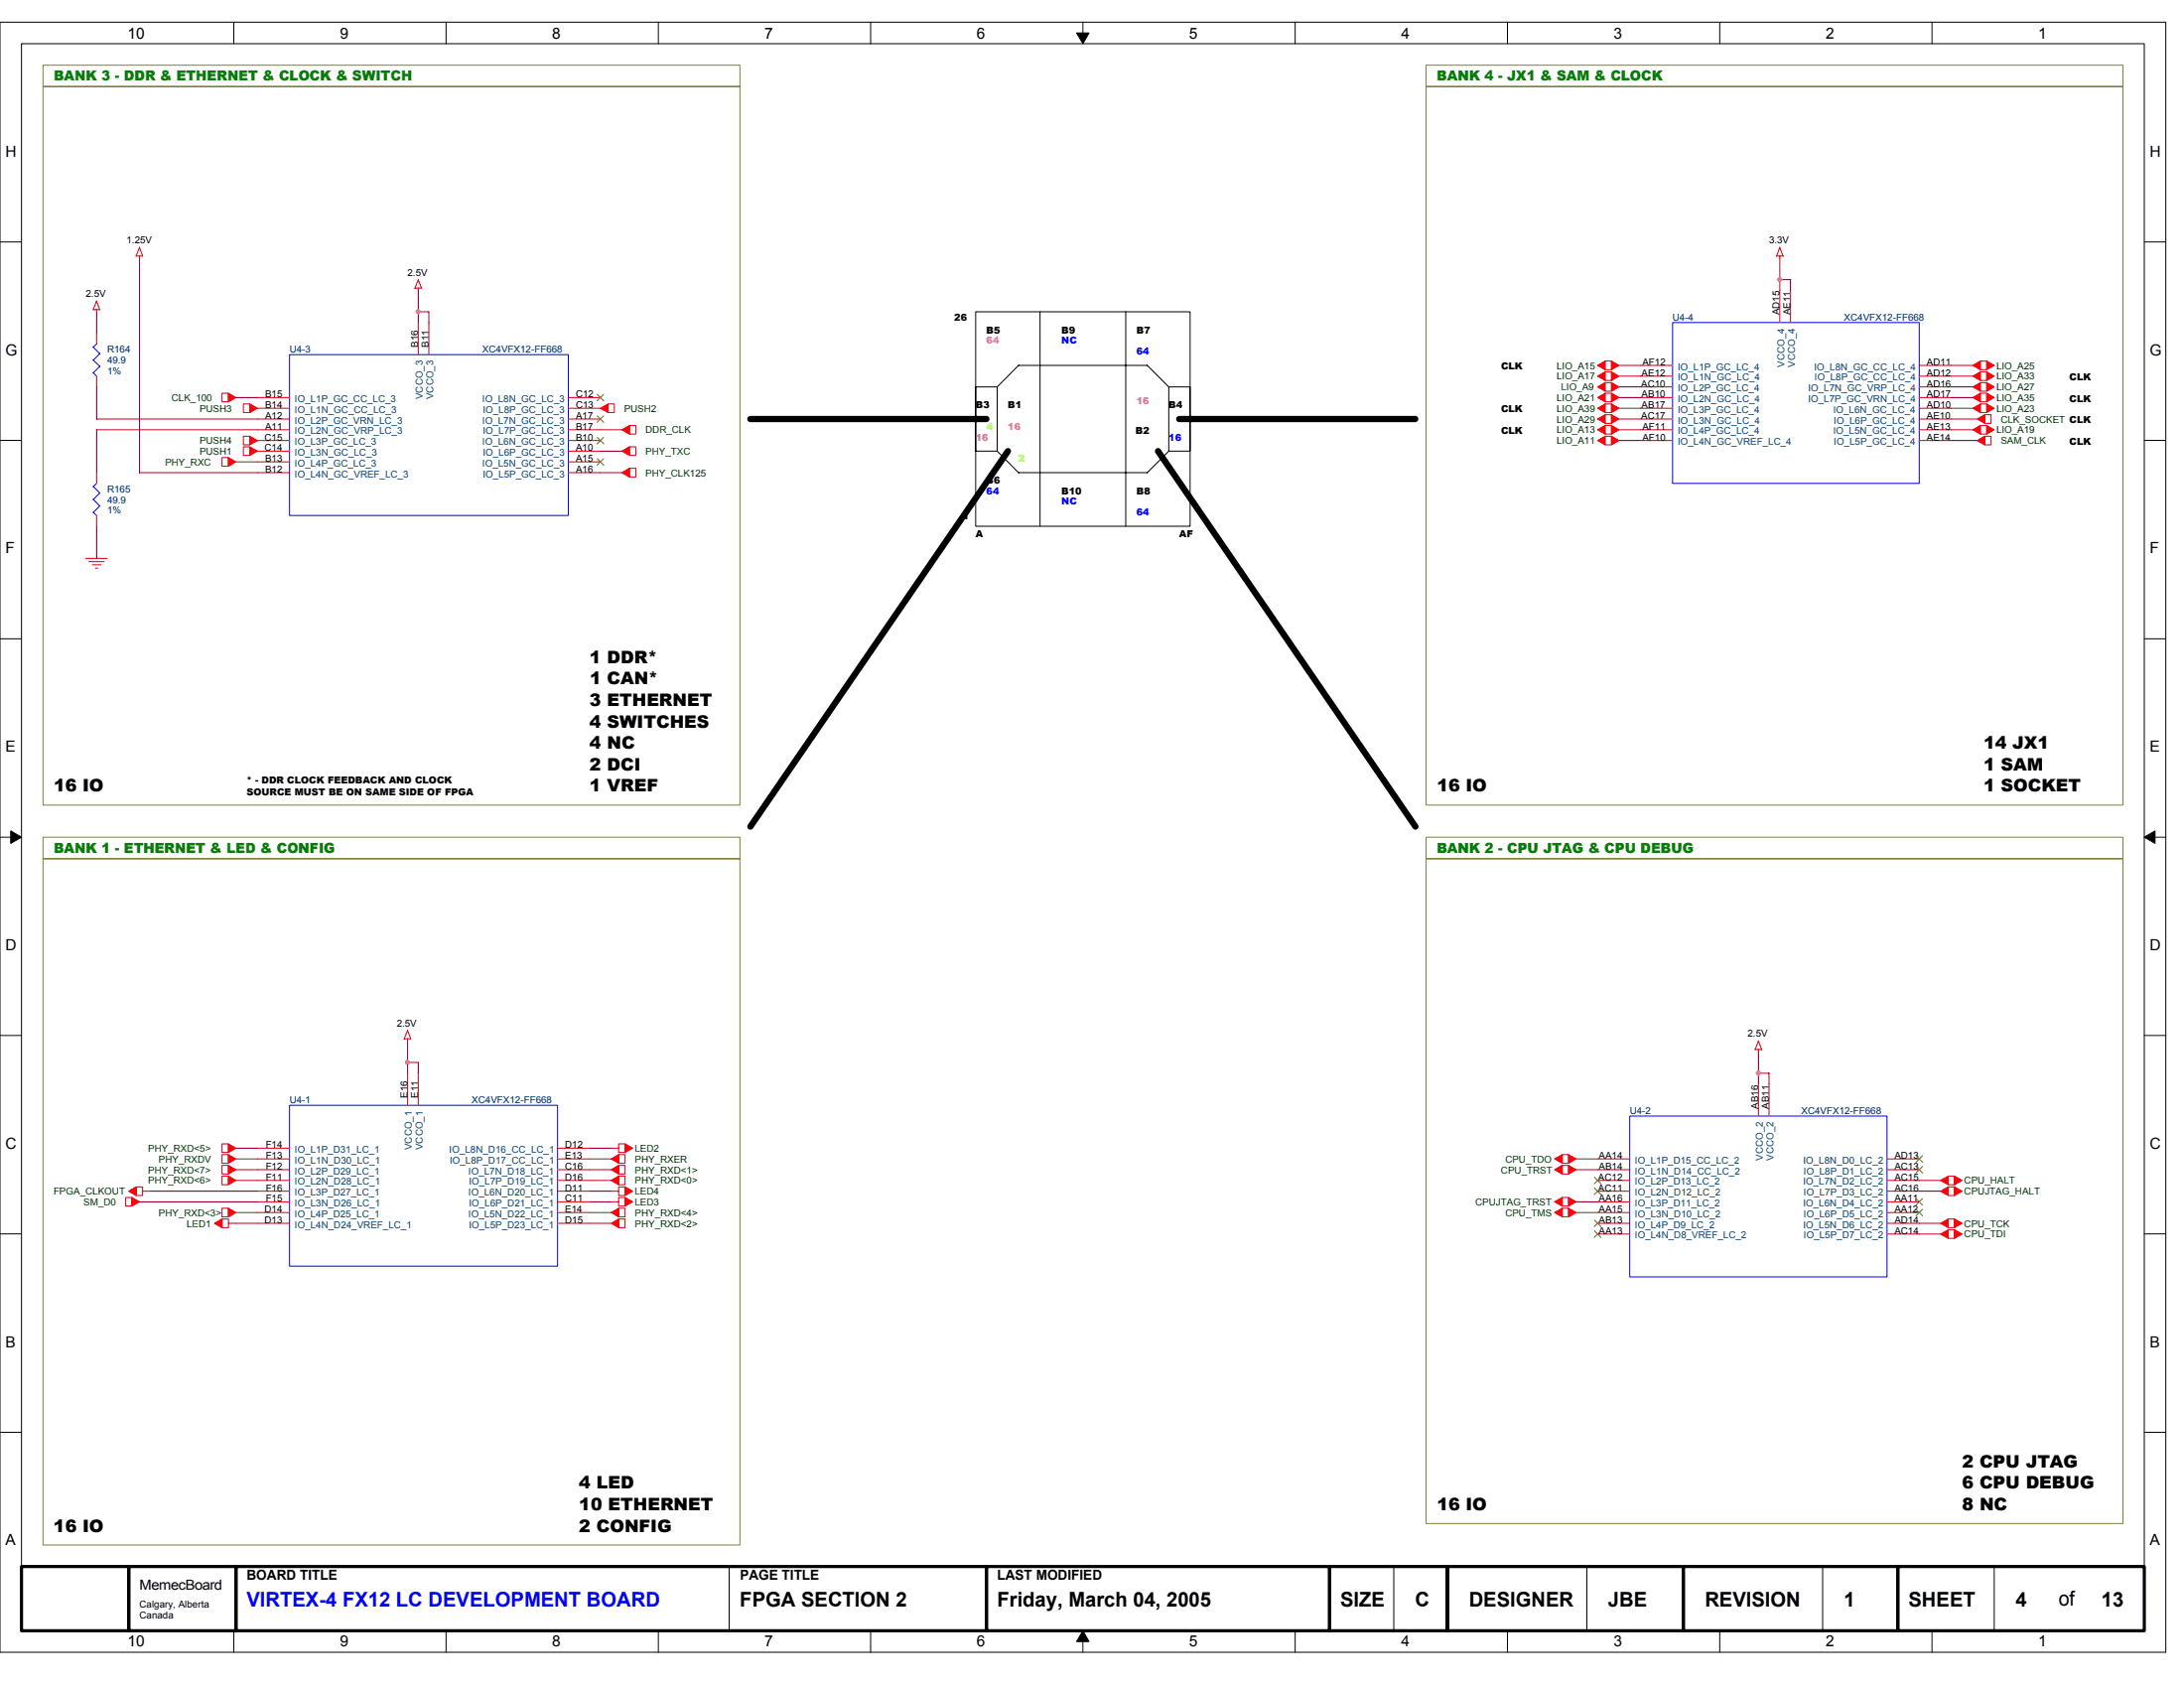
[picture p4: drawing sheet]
<svg xmlns="http://www.w3.org/2000/svg" width="279mm" height="216mm" viewBox="0 0 279 216" stroke-linecap="round" stroke-linejoin="round" font-family="sans-serif">
<path d="M0 2.8h277.1v208.5h-277.1zM2.8 5.6h271.5v203h-271.5z" fill="none" stroke="#000" stroke-width=".13"/>
<g fill="#fff">
<path d="M16.3 3.1h2.2v2.2h-2.2z"/>
<path d="M16.3 208.9h2.2v2.2h-2.2z"/>
</g>
<path d="M29.9 2.8v2.8M29.9 208.6v2.7" fill="none" stroke="#000" stroke-width=".13"/>
<g fill="#fff">
<path d="M43.5 3.1h1.1v2.2h-1.1z"/>
<path d="M43.5 208.9h1.1v2.2h-1.1z"/>
</g>
<path d="M57.1 2.8v2.8M57.1 208.6v2.7" fill="none" stroke="#000" stroke-width=".13"/>
<g fill="#fff">
<path d="M70.6 3.1h1.1v2.2h-1.1z"/>
<path d="M70.6 208.9h1.1v2.2h-1.1z"/>
</g>
<path d="M84.2 2.8v2.8M84.2 208.6v2.7" fill="none" stroke="#000" stroke-width=".13"/>
<g fill="#fff">
<path d="M97.8 3.1h1.1v2.2h-1.1z"/>
<path d="M97.8 208.9h1.1v2.2h-1.1z"/>
</g>
<path d="M111.4 2.8v2.8M111.4 208.6v2.7" fill="none" stroke="#000" stroke-width=".13"/>
<g fill="#fff">
<path d="M124.9 3.1h1.1v2.2h-1.1z"/>
<path d="M124.9 208.9h1.1v2.2h-1.1z"/>
</g>
<path d="M138.5 2.8v2.8M138.5 208.6v2.7" fill="none" stroke="#000" stroke-width=".13"/>
<path d="M137.7 4.2h1.6l-.8 1.4zM138.5 208.6l.8 1.4h-1.6z" fill="#000" stroke="#000" stroke-width=".13"/>
<g fill="#fff">
<path d="M152.1 3.1h1.1v2.2h-1.1z"/>
<path d="M152.1 208.9h1.1v2.2h-1.1z"/>
</g>
<path d="M165.7 2.8v2.8M165.7 208.6v2.7" fill="none" stroke="#000" stroke-width=".13"/>
<g fill="#fff">
<path d="M179.3 3.1h1.1v2.2h-1.1z"/>
<path d="M179.3 208.9h1.1v2.2h-1.1z"/>
</g>
<path d="M192.8 2.8v2.8M192.8 208.6v2.7" fill="none" stroke="#000" stroke-width=".13"/>
<g fill="#fff">
<path d="M206.4 3.1h1.1v2.2h-1.1z"/>
<path d="M206.4 208.9h1.1v2.2h-1.1z"/>
</g>
<path d="M220 2.8v2.8M220 208.6v2.7" fill="none" stroke="#000" stroke-width=".13"/>
<g fill="#fff">
<path d="M233.6 3.1h1.1v2.2h-1.1z"/>
<path d="M233.6 208.9h1.1v2.2h-1.1z"/>
</g>
<path d="M247.2 2.8v2.8M247.2 208.6v2.7" fill="none" stroke="#000" stroke-width=".13"/>
<g fill="#fff">
<path d="M260.7 3.1h1.1v2.2h-1.1z"/>
<path d="M260.7 208.9h1.1v2.2h-1.1z"/>
<path d="M.7 18.3h1.4v2.2h-1.4z"/>
<path d="M275 18.3h1.4v2.2h-1.4z"/>
<path d="M.7 43.6h1.5v2.2h-1.5z"/>
<path d="M275 43.6h1.5v2.2h-1.5z"/>
</g>
<path d="M0 30.9h2.8M274.3 30.9h2.8" fill="none" stroke="#000" stroke-width=".13"/>
<g fill="#fff">
<path d="M.7 69h1.2v2.2h-1.2z"/>
<path d="M275 69h1.2v2.2h-1.2z"/>
</g>
<path d="M0 56.3h2.8M274.3 56.3h2.8" fill="none" stroke="#000" stroke-width=".13"/>
<g fill="#fff">
<path d="M.7 94.4h1.3v2.2h-1.3z"/>
<path d="M275 94.4h1.3v2.2h-1.3z"/>
</g>
<path d="M0 81.7h2.8M274.3 81.7h2.8" fill="none" stroke="#000" stroke-width=".13"/>
<g fill="#fff">
<path d="M.7 119.8h1.4v2.2h-1.4z"/>
<path d="M275 119.8h1.4v2.2h-1.4z"/>
</g>
<path d="M0 107.1h2.8M274.3 107.1h2.8" fill="none" stroke="#000" stroke-width=".13"/>
<path d="M1.4 106.3l1.4 .8-1.4 .8zM274.3 107.1l1.4-.8v1.6z" fill="#000" stroke="#000" stroke-width=".13"/>
<g fill="#fff">
<path d="M.7 145.1h1.4v2.2h-1.4z"/>
<path d="M275 145.1h1.4v2.2h-1.4z"/>
</g>
<path d="M0 132.4h2.8M274.3 132.4h2.8" fill="none" stroke="#000" stroke-width=".13"/>
<g fill="#fff">
<path d="M.7 170.5h1.3v2.2h-1.3z"/>
<path d="M275 170.5h1.3v2.2h-1.3z"/>
</g>
<path d="M0 157.8h2.8M274.3 157.8h2.8" fill="none" stroke="#000" stroke-width=".13"/>
<g fill="#fff">
<path d="M.7 195.9h1.3v2.2h-1.3z"/>
<path d="M275 195.9h1.3v2.2h-1.3z"/>
</g>
<g fill="none" stroke="#000" stroke-width=".13">
<path d="M124.8 39.9h27.5v27.4h-27.5zM133.1 39.9v27.4M144 39.9v27.4M124.8 49.5h2.8v8.2h-2.8zM127.6 57.7l2.7 2.8M130.3 46.7h16.5M130.3 46.7l-2.7 2.8M146.7 46.7l2.8 2.8M149.5 49.5h2.8v8.2h-2.8zM149.5 57.7l-2.8 2.8M130.3 60.5h16.5M0 183.2h2.8"/>
<path d="M274.3 183.2h2.8M93.3 200.4v8.2M178.3 200.4v8.2M203 200.4v8.2M233.2 200.4v8.2M255.1 200.4v8.2"/>
</g>
<path d="M96 53.6h30.2M128.9 57.7l-32.9 48M148.1 57.7l33 48M150.9 53.6h30.2" fill="none" stroke="#000" stroke-width=".8"/>
<path d="M5.5 11.1h89.2v91.9h-89.2zM5.5 8.3h89.2v2.8h-89.2zM182.4 8.3h89.2v2.8h-89.2zM182.4 11.1h89.2v91.9h-89.2zM5.5 109.8h89.2v87.8h-89.2zM5.5 107.1h89.2v2.7h-89.2zM182.4 107.1h89.2v2.7h-89.2zM182.4 109.8h89.2v85.1h-89.2z" fill="none" stroke="#808040" stroke-width=".13"/>
<path d="M2.8 200.4h13.7v8.2h-13.7zM16.5 200.4h13.7v8.2h-13.7zM30.2 200.4h96v8.2h-96zM126.2 200.4h43.9v8.2h-43.9zM170.1 200.4h15.1v8.2h-15.1zM185.2 200.4h30.1v8.2h-30.1zM215.3 200.4h27.5v8.2h-27.5zM242.8 200.4h31.5v8.2h-31.5z" fill="none" stroke="#000" stroke-width=".4"/>
<g fill="none" stroke="#f00" stroke-width=".13">
<path d="M11.9 39.6h.9M12.3 38.5l.5 1.1M12.4 39.6v.3M12.4 38.5l-.5 1.1M17.4 32.7h.8M17.8 32.7v.3M17.8 31.6l.5 1.2M17.9 31.6l-.5 1.1M53.1 36.9h.8M53.5 36.9v.2M53.5 35.8l.4 1.1M53.5 35.8l-.4 1.1"/>
<path d="M227.7 31.6l.4 1.1h-.8M227.7 32.7v.3M227.7 37.1v4.2M227.7 31.6l-.4 1.2M229.1 37.1v4.2M12.4 42.6v1.4M12.4 48.1v1.4M28.4 58.5h.8v1.1h-.8zM28.4 50.3h.8v1.1h-.8zM31.1 57.1h.9v1.2h-.9zM31.1 51.7h.9v1.1h-.9zM31.1 55.8h.9v1.1h-.9z"/>
<path d="M32.9 50.8h4.1M32.9 52.2h4.1M32.9 53.6h4.1M32.9 55h4.1M32.9 56.3h4.1M32.9 57.7h4.1M32.9 59.1h4.1M53.5 41.3v4.1M54.9 41.3v4.1M72.7 50.8h4.1M72.7 52.2h4.1M72.7 53.6h4.1"/>
<path d="M72.7 55h4.1M72.7 56.3h4.1M72.7 57.7h4.1M72.7 59.1h4.1M77.8 51.7h.8v1.1h-.8zM80.5 57.1h.8v1.2h-.8zM80.5 54.4h.8v1.1h-.8zM80.5 59.9h.8v1.1h-.8zM205.3 47.6h.9v1.1h-.9zM205.3 53h.9v1.1h-.9zM205.3 50.3h.9v1.1h-.9zM205.3 51.7h.9v1.1h-.9z"/>
<path d="M205.3 54.4h.9v1.1h-.9zM205.3 46.2h.9v1.1h-.9zM205.3 48.9h.9v1.1h-.9zM205.3 55.8h.9v1.1h-.9zM209.9 50.8h4.1M209.9 52.2h4.1M209.9 53.6h4.1M209.9 55h4.1M209.9 56.3h4.1M209.9 46.7h4.1M209.9 48.1h4.1M209.9 49.5h4.1"/>
<path d="M245.5 50.8h4.1M245.5 52.2h4.1M245.5 53.6h4.1M245.5 55h4.1M245.5 56.3h4.1M245.5 46.7h4.1M245.5 48.1h4.1M245.5 49.5h4.1M253.3 51.7h.9v1.1h-.9zM253.3 50.3h.9v1.1h-.9zM253.3 47.6h.9v1.1h-.9zM253.3 48.9h.9v1.1h-.9z"/>
<path d="M253.3 54.4h.9v1.1h-.9zM253.3 46.2h.9v1.1h-.9zM253.9 55.8h.8v1.1h-.8zM253.9 53h.8v1.1h-.8zM11 71.4h2.7M11.4 71.8h1.9M11.8 72.2h1.1M12.2 72.7h.3M12.4 60.5v1.3M12.4 65.9v1.4M32.9 60.5h4.1M72.7 60.5h4.1"/>
<path d="M52.1 131.8l.4 1.1h-.8M52.1 132.9v.3M52.1 137.3v4.1M52.2 131.8l-.5 1.1M53.5 137.3v4.1M224.5 134.2h.9M225 134.2v.3M225 138.6v4.1M225 133.1l.4 1.2M225 133.1l-.5 1.1M226.3 138.6v4.1M16.1 153.2h.8v1.1h-.8z"/>
<path d="M17.4 151.8h.8v1.1h-.8zM18.2 152.4h1M28.4 155.9h.8v1.1h-.8zM28.4 154.5h.8v1.1h-.8zM28.4 150.4h.8v1.1h-.8zM28.4 146.3h.8v1.1h-.8zM28.4 149.1h.8v1.1h-.8zM28.4 147.7h.8v1.1h-.8zM29.2 156.5h1M32.9 156.5h4.1M32.9 146.9h4.1M32.9 153.7h4.1"/>
<path d="M32.9 152.4h4.1M32.9 148.2h4.1M32.9 149.6h4.1M32.9 151h4.1M32.9 155.1h4.1M71.3 156.5h4.1M71.3 146.9h4.1M71.3 153.7h4.1M71.3 152.4h4.1M71.3 148.2h4.1M71.3 149.6h4.1M71.3 151h4.1"/>
<path d="M71.3 155.1h4.1M78.2 146.9h1M78.2 153.7h1M78.2 152.4h1M79.1 146.3h.9v1.1h-.9zM79.1 153.2h.9v1.1h-.9zM79.1 151.8h.9v1.1h-.9zM79.1 155.9h.9v1.1h-.9zM79.1 149.1h.9v1.1h-.9zM79.1 150.4h.9v1.1h-.9zM79.1 154.5h.9v1.1h-.9zM79.1 147.7h.9v1.1h-.9z"/>
<path d="M199.9 147.7h.8v1.1h-.8zM199.9 154.5h.8v1.1h-.8zM199.9 149.1h.8v1.1h-.8zM199.9 153.2h.8v1.1h-.8zM204.4 156.5h4.1M204.4 153.7h4.1M204.4 152.4h4.1M204.4 148.2h4.1M204.4 149.6h4.1M204.4 151h4.1M204.4 155.1h4.1M204.4 157.8h4.1"/>
<path d="M241.4 156.5h4.1M241.4 153.7h4.1M241.4 152.4h4.1M241.4 148.2h4.1M241.4 149.6h4.1M241.4 151h4.1M241.4 155.1h4.1M241.4 157.8h4.1M249.2 151.8h.8v1.1h-.8zM249.2 150.4h.8v1.1h-.8zM249.2 155.9h.8v1.1h-.8zM249.2 157.3h.8v1.1h-.8z"/>
</g>
<g fill="#f00" stroke="#f00" stroke-width=".13">
<path d="M252.4 52.2l.9-.5v1.1z" fill-rule="evenodd"/>
<path d="M254.2 51.7l.9 .5-.9 .6z" fill-rule="evenodd"/>
<path d="M206.2 47.6l.9 .5-.9 .6z" fill-rule="evenodd"/>
<path d="M204.4 48.1l.9-.5v1.1z" fill-rule="evenodd"/>
<path d="M252.4 50.8l.9-.5v1.1z" fill-rule="evenodd"/>
<path d="M254.2 50.3l.9 .5-.9 .6z" fill-rule="evenodd"/>
<path d="M252.4 48.1l.9-.5v1.1z" fill-rule="evenodd"/>
<path d="M254.2 47.6l.9 .5-.9 .6z" fill-rule="evenodd"/>
<path d="M206.2 53l.9 .6-.9 .5z" fill-rule="evenodd"/>
<path d="M204.4 53.6l.9-.6v1.1z" fill-rule="evenodd"/>
<path d="M252.4 49.5l.9-.6v1.1z" fill-rule="evenodd"/>
<path d="M254.2 48.9l.9 .6-.9 .5z" fill-rule="evenodd"/>
<path d="M252.9 56.3l1-.5v1.1z" fill-rule="evenodd"/>
<path d="M206.2 50.3l.9 .5-.9 .6z" fill-rule="evenodd"/>
<path d="M204.4 50.8l.9-.5v1.1z" fill-rule="evenodd"/>
<path d="M252.4 55l.9-.6v1.1z" fill-rule="evenodd"/>
<path d="M254.2 54.4l.9 .6-.9 .5z" fill-rule="evenodd"/>
<path d="M252.9 53.6l1-.6v1.1z" fill-rule="evenodd"/>
<path d="M206.2 51.7l.9 .5-.9 .6z" fill-rule="evenodd"/>
<path d="M204.4 52.2l.9-.5v1.1z" fill-rule="evenodd"/>
<path d="M206.2 54.4l.9 .6-.9 .5z" fill-rule="evenodd"/>
<path d="M204.4 55l.9-.6v1.1z" fill-rule="evenodd"/>
<path d="M206.2 46.2l.9 .5-.9 .6z" fill-rule="evenodd"/>
<path d="M204.4 46.7l.9-.5v1.1z" fill-rule="evenodd"/>
<path d="M206.2 48.9l.9 .6-.9 .5z" fill-rule="evenodd"/>
<path d="M204.4 49.5l.9-.6v1.1z" fill-rule="evenodd"/>
<path d="M206.2 55.8l.9 .5-.9 .6z" fill-rule="evenodd"/>
<path d="M204.4 56.3l.9-.5v1.1z" fill-rule="evenodd"/>
<path d="M252.4 46.7l.9-.5v1.1z" fill-rule="evenodd"/>
<path d="M254.2 46.2l.9 .5-.9 .6z" fill-rule="evenodd"/>
<path d="M27.4 156.5l1-.6v1.1z" fill-rule="evenodd"/>
<path d="M80 146.3l.9 .6-.9 .5z" fill-rule="evenodd"/>
<path d="M80 153.2l.9 .5-.9 .6z" fill-rule="evenodd"/>
<path d="M80 151.8l.9 .6-.9 .5z" fill-rule="evenodd"/>
<path d="M29.2 154.5l1 .6-1 .5z" fill-rule="evenodd"/>
<path d="M78.2 156.5l.9-.6v1.1z" fill-rule="evenodd"/>
<path d="M78.2 149.6l.9-.5v1.1z" fill-rule="evenodd"/>
<path d="M78.2 151l.9-.6v1.1z" fill-rule="evenodd"/>
<path d="M78.2 155.1l.9-.6v1.1z" fill-rule="evenodd"/>
<path d="M29.2 150.4l1 .6-1 .5z" fill-rule="evenodd"/>
<path d="M29.2 146.3l1 .6-1 .5z" fill-rule="evenodd"/>
<path d="M29.2 149.1l1 .5-1 .6z" fill-rule="evenodd"/>
<path d="M29.2 147.7l1 .5-1 .6z" fill-rule="evenodd"/>
<path d="M78.2 148.2l.9-.5v1.1z" fill-rule="evenodd"/>
<path d="M29.2 58.5l1 .6-1 .5z" fill-rule="evenodd"/>
<path d="M79.6 57.7l.9-.6v1.2z" fill-rule="evenodd"/>
<path d="M79.6 55l.9-.6v1.1z" fill-rule="evenodd"/>
<path d="M29.2 50.3l1 .5-1 .6z" fill-rule="evenodd"/>
<path d="M79.6 60.5l.9-.6v1.1z" fill-rule="evenodd"/>
<path d="M248.3 152.4l.9-.6v1.1z" fill-rule="evenodd"/>
<path d="M250 151.8l1 .6-1 .5z" fill-rule="evenodd"/>
<path d="M200.7 147.7l.9 .5-.9 .6z" fill-rule="evenodd"/>
<path d="M198.9 148.2l1-.5v1.1z" fill-rule="evenodd"/>
<path d="M200.7 154.5l.9 .6-.9 .5z" fill-rule="evenodd"/>
<path d="M198.9 155.1l1-.6v1.1z" fill-rule="evenodd"/>
<path d="M200.7 149.1l.9 .5-.9 .6z" fill-rule="evenodd"/>
<path d="M198.9 149.6l1-.5v1.1z" fill-rule="evenodd"/>
<path d="M248.3 151l.9-.6v1.1z" fill-rule="evenodd"/>
<path d="M250 150.4l1 .6-1 .5z" fill-rule="evenodd"/>
<path d="M248.3 156.5l.9-.6v1.1z" fill-rule="evenodd"/>
<path d="M250 155.9l1 .6-1 .5z" fill-rule="evenodd"/>
<path d="M200.7 153.2l.9 .5-.9 .6z" fill-rule="evenodd"/>
<path d="M198.9 153.7l1-.5v1.1z" fill-rule="evenodd"/>
<path d="M248.3 157.8l.9-.5v1.1z" fill-rule="evenodd"/>
<path d="M250 157.3l1 .5-1 .6z" fill-rule="evenodd"/>
<path d="M16.9 153.2l.9 .5-.9 .6z" fill-rule="evenodd"/>
<path d="M16.5 152.4l.9-.6v1.1z" fill-rule="evenodd"/>
<path d="M32 57.1l.9 .6-.9 .6z" fill-rule="evenodd"/>
<path d="M32 51.7l.9 .5-.9 .6z" fill-rule="evenodd"/>
<path d="M76.8 52.2l1-.5v1.1z" fill-rule="evenodd"/>
<path d="M32 55.8l.9 .5-.9 .6z" fill-rule="evenodd"/>
</g>
<g fill="none" stroke="#00f" stroke-width=".13">
<path d="M11.9 47.7l.5 .4M11.9 46l.9 .9M11.9 44.4l.9 .8M12.4 44l-.5 .4M12.8 46.8l-.9 .9M12.8 45.2l-.9 .9M37 45.4h35.7v20.5h-35.7zM214 41.3h31.5v20.5h-31.5zM11.9 62.2l.9 .9M11.9 63.9l.9 .8M11.9 65.5l.5 .5M12.4 61.8l-.5 .5"/>
<path d="M12.8 63.1l-.9 .8M12.8 64.7l-.9 .9M37 141.4h34.3v20.5h-34.3zM208.5 142.7h32.9v20.6h-32.9z"/>
</g>
<g fill="none" stroke="#804000" stroke-width=".13">
<path d="M76.4 58.7l.8 .8M76.4 55.9l.8 .9M76.4 53.2l.8 .8M76.4 50.4l.8 .9M77.2 58.7l-.8 .8M77.2 55.9l-.8 .9M77.2 53.2l-.8 .8M77.2 50.4l-.8 .9M204 150.6l.8 .8M204 152l.8 .8M204 156.1l.8 .8M204 157.4l.8 .9"/>
<path d="M204.8 150.6l-.8 .8M204.8 152l-.8 .8M204.8 156.1l-.8 .8M204.8 157.4l-.8 .9M245.1 154.7l.9 .8M245.1 153.3l.9 .8M245.1 149.2l.9 .8M245.1 147.8l.9 .9M245.9 154.7l-.8 .8M245.9 153.3l-.8 .8M245.9 149.2l-.8 .8M245.9 147.8l-.8 .9"/>
</g>
<g fill="none" stroke="#800040" stroke-width=".13">
<path d="M12.4 39.9v2.8M17.8 33v27.5M53.5 37.1v4.2M53.5 39.9h1.4M54.9 39.9v1.4M227.7 35.8h1.4v1.3M227.7 33v4.1M12.4 49.5v4.1M12.4 53.6h20.6M30.2 50.8h2.8M30.2 59.1h2.8M33 55h-20.6v5.5"/>
<path d="M76.8 55h2.8M76.8 57.7h2.8M207.1 53.6h2.8M207.1 55h2.8M207.1 56.3h2.8M207.1 50.8h2.8M207.1 52.2h2.8M207.1 48.1h2.8M207.1 49.5h2.8M207.1 46.7h2.8M249.6 53.6h3.4M249.6 55h2.8"/>
<path d="M249.6 56.3h3.4M249.6 50.8h2.8M249.6 52.2h2.8M249.6 48.1h2.8M249.6 49.5h2.8M249.6 46.7h2.8M12.4 67.3v4.1M17.8 60.5h15.2M76.8 60.5h2.8M52.1 133.1v4.2M52.1 135.9h1.4M53.5 135.9v1.4"/>
<path d="M225 134.5v4.2M225 137.3h1.3M226.3 137.3v1.4M17.8 153.7h15.2M19.2 152.4h13.8M30.2 156.5h2.8M30.2 155.1h2.8M30.2 146.9h2.8M30.2 151h2.8M30.2 148.2h2.8M30.2 149.6h2.8M75.4 156.5h2.8"/>
<path d="M75.4 155.1h2.8M75.4 146.9h2.8M75.4 151h2.8M75.4 148.2h2.8M75.4 149.6h2.8M75.4 153.7h2.8M75.4 152.4h2.8M201.6 155.1h2.8M201.6 148.2h2.8M201.6 149.6h2.8M201.6 153.7h2.8M245.5 156.5h2.8"/>
<path d="M245.5 151h2.8M245.5 152.4h2.8M245.5 157.8h2.8"/>
</g>
<g fill="#f0f" stroke="#f0f" stroke-width=".13">
<circle cx="52.1" cy="135.9" r=".27"/>
<circle cx="224.9" cy="137.3" r=".27"/>
<circle cx="53.5" cy="39.9" r=".27"/>
<circle cx="227.7" cy="35.8" r=".27"/>
</g>
<text font-size="2.6" fill="#00f" x="31.6" y="205.5">VIRTEX-4 FX12 LC DEVELOPMENT BOARD</text>
<g font-size="2.6">
<text x="94.7" y="205.5">FPGA SECTION 2</text>
<text x="127.6" y="205.5">Friday, March 04, 2005</text>
<text x="171.4" y="205.5">SIZE</text>
<text x="181.1" y="205.5">C</text>
<text x="187.9" y="205.5">DESIGNER</text>
<text x="205.7" y="205.5">JBE</text>
<text x="218.1" y="205.5">REVISION</text>
<text x="235.9" y="205.5">1</text>
<text x="244.2" y="205.5">SHEET</text>
<text x="257.9" y="205.5">4</text>
<text x="263.4" y="205.4">of</text>
<text x="268.8" y="205.5">13</text>
</g>
<g font-size="2.2">
<text x="75.4" y="84.8">1 DDR*</text>
<text x="75.4" y="87.5">1 CAN*</text>
<text x="75.4" y="90.3">3 ETHERNET</text>
<text x="75.4" y="95.8">4 NC</text>
<text x="75.4" y="93">4 SWITCHES</text>
<text x="253.7" y="95.8">14 JX1</text>
<text x="6.9" y="101.3">16 IO</text>
<text x="75.4" y="98.5">2 DCI</text>
<text x="75.4" y="101.3">1 VREF</text>
<text x="183.8" y="101.3">16 IO</text>
<text x="253.7" y="98.5">1 SAM</text>
<text x="253.7" y="101.3">1 SOCKET</text>
<text x="74.1" y="190.4">4 LED</text>
<text x="251" y="190.4">6 CPU DEBUG</text>
<text x="251" y="187.7">2 CPU JTAG</text>
<text x="6.9" y="195.9">16 IO</text>
<text x="74.1" y="193.2">10 ETHERNET</text>
<text x="74.1" y="195.9">2 CONFIG</text>
<text x="183.8" y="193.2">16 IO</text>
<text x="251" y="193.2">8 NC</text>
</g>
<g font-size="2">
<text x="16.3" y="4.9">10</text>
<text x="43.5" y="4.9">9</text>
<text x="70.6" y="4.9">8</text>
<text x="97.8" y="4.9">7</text>
<text x="124.9" y="4.9">6</text>
<text x="152.1" y="4.9">5</text>
<text x="179.3" y="4.9">4</text>
<text x="206.4" y="4.9">3</text>
<text x="233.6" y="4.9">2</text>
<text x="260.7" y="4.9">1</text>
<text x=".7" y="20">H</text>
<text x="275" y="20">H</text>
<text x=".7" y="45.4">G</text>
<text x="275" y="45.4">G</text>
<text x=".7" y="70.8">F</text>
<text x="275" y="70.8">F</text>
<text x=".7" y="96.2">E</text>
<text x="275" y="96.2">E</text>
<text x=".7" y="121.5">D</text>
<text x="275" y="121.5">D</text>
<text x=".7" y="146.9">C</text>
<text x="275" y="146.9">C</text>
<text x=".7" y="172.3">B</text>
<text x="275" y="172.3">B</text>
<text x=".7" y="197.7">A</text>
<text x="275" y="197.7">A</text>
<text x="16.3" y="210.6">10</text>
<text x="43.5" y="210.6">9</text>
<text x="70.6" y="210.6">8</text>
<text x="97.8" y="210.6">7</text>
<text x="124.9" y="210.6">6</text>
<text x="152.1" y="210.6">5</text>
<text x="179.3" y="210.6">4</text>
<text x="206.4" y="210.6">3</text>
<text x="233.6" y="210.6">2</text>
<text x="260.7" y="210.6">1</text>
</g>
<g font-size="1.8" fill="#008000">
<text x="6.9" y="10.3">BANK 3 - DDR &amp; ETHERNET &amp; CLOCK &amp; SWITCH</text>
<text x="183.8" y="10.3">BANK 4 - JX1 &amp; SAM &amp; CLOCK</text>
<text x="6.9" y="109">BANK 1 - ETHERNET &amp; LED &amp; CONFIG</text>
<text x="183.8" y="109">BANK 2 - CPU JTAG &amp; CPU DEBUG</text>
</g>
<g font-size="1.8">
<text x="17.8" y="203.3">MemecBoard</text>
<text x="31.6" y="202">BOARD TITLE</text>
<text x="94.7" y="202">PAGE TITLE</text>
<text x="127.6" y="202">LAST MODIFIED</text>
</g>
<g font-size="1.2">
<text x="16.2" y="31.1">1.25V</text>
<text x="52.1" y="35.2">2.5V</text>
<text x="226.3" y="31.1">3.3V</text>
<text x="11" y="38">2.5V</text>
<text x="122.1" y="41">26</text>
<text x="227.7" y="40.3" transform="rotate(-90 227.7 40.3)">AD15</text>
<text x="229" y="40.3" transform="rotate(-90 229 40.3)">AE11</text>
<text x="53.5" y="44.4" transform="rotate(-90 53.5 44.4)">B16</text>
<text x="54.8" y="44.4" transform="rotate(-90 54.8 44.4)">B11</text>
<text x="126.2" y="42.6">B5</text>
<text x="135.8" y="42.6">B9</text>
<text x="145.4" y="42.6">B7</text>
<text x="192" y="47.3">CLK</text>
<text x="210.1" y="46.7">AF12</text>
<text x="246.5" y="46.7">AD11</text>
<text x="33.9" y="50.8">B15</text>
<text x="33.9" y="52.2">B14</text>
<text x="33.9" y="53.6">A12</text>
<text x="73.7" y="53.6">A17</text>
<text x="73.7" y="52.2">C13</text>
<text x="73.7" y="50.8">C12</text>
<text x="124.8" y="52.2">B3</text>
<text x="128.9" y="52.2">B1</text>
<text x="149.5" y="52.2">B4</text>
<text x="192" y="52.7">CLK</text>
<text x="210" y="49.5">AC10</text>
<text x="210" y="53.6">AC17</text>
<text x="210" y="48.1">AE12</text>
<text x="210" y="50.8">AB10</text>
<text x="210" y="52.2">AB17</text>
<text x="246.5" y="53.6">AE10</text>
<text x="246.5" y="52.2">AD10</text>
<text x="246.5" y="50.8">AD17</text>
<text x="246.5" y="49.5">AD16</text>
<text x="246.5" y="48.1">AD12</text>
<text x="264.7" y="51.4">CLK</text>
<text x="264.7" y="48.6">CLK</text>
<text x="33.8" y="56.3">C15</text>
<text x="33.8" y="57.7">C14</text>
<text x="33.9" y="54.9">A11</text>
<text x="33.9" y="59.1">B13</text>
<text x="73.7" y="59.1">A15</text>
<text x="73.7" y="57.7">A10</text>
<text x="73.7" y="56.3">B10</text>
<text x="73.7" y="54.9">B17</text>
<text x="145.3" y="55.5">B2</text>
<text x="192" y="55.5">CLK</text>
<text x="210.1" y="54.9">AF11</text>
<text x="210.1" y="56.3">AF10</text>
<text x="246.5" y="56.3">AE14</text>
<text x="246.5" y="54.9">AE13</text>
<text x="264.7" y="56.9">CLK</text>
<text x="33.9" y="60.4">B12</text>
<text x="73.7" y="60.4">A16</text>
<text x="126.2" y="61.8">B6</text>
<text x="135.8" y="63.2">B10</text>
<text x="145.4" y="63.2">B8</text>
<text x="123.2" y="66.5">1</text>
<text x="124.8" y="68.7">A</text>
<text x="150.9" y="68.7">AF</text>
<text x="31.6" y="100.2">* - DDR CLOCK FEEDBACK AND CLOCK</text>
<text x="31.6" y="101.8">SOURCE MUST BE ON SAME SIDE OF FPGA</text>
<text x="50.8" y="131.3">2.5V</text>
<text x="223.6" y="132.6">2.5V</text>
<text x="52.1" y="140.4" transform="rotate(-90 52.1 140.4)">E16</text>
<text x="53.5" y="140.4" transform="rotate(-90 53.5 140.4)">E11</text>
<text x="224.9" y="141.8" transform="rotate(-90 224.9 141.8)">AB16</text>
<text x="226.3" y="141.8" transform="rotate(-90 226.3 141.8)">AB11</text>
<text x="34" y="146.8">F14</text>
<text x="34" y="148.2">F13</text>
<text x="34" y="149.6">F12</text>
<text x="72.3" y="149.6">C16</text>
<text x="72.3" y="148.2">E13</text>
<text x="72.3" y="146.8">D12</text>
<text x="204.5" y="148.2">AA14</text>
<text x="204.5" y="149.6">AB14</text>
<text x="242.4" y="149.6">AC13</text>
<text x="242.4" y="148.2">AD13</text>
<text x="33.8" y="155.1">D14</text>
<text x="34" y="151">F11</text>
<text x="34" y="152.3">F16</text>
<text x="34" y="153.7">F15</text>
<text x="72.3" y="155.1">E14</text>
<text x="72.3" y="153.7">C11</text>
<text x="72.3" y="152.3">D11</text>
<text x="72.3" y="151">D16</text>
<text x="204.5" y="151">AC12</text>
<text x="204.5" y="152.3">AC11</text>
<text x="204.5" y="153.7">AA16</text>
<text x="204.5" y="155.1">AA15</text>
<text x="242.4" y="155.1">AA12</text>
<text x="242.4" y="153.7">AA11</text>
<text x="242.4" y="152.3">AC16</text>
<text x="242.4" y="151">AC15</text>
<text x="33.8" y="156.4">D13</text>
<text x="72.3" y="156.4">D15</text>
<text x="204.5" y="156.4">AB13</text>
<text x="204.5" y="157.8">AA13</text>
<text x="242.4" y="157.8">AC14</text>
<text x="242.4" y="156.4">AD14</text>
<text x="17.8" y="205.6">Calgary, Alberta</text>
<text x="17.8" y="207">Canada</text>
</g>
<g font-size="1.2" fill="#000080">
<text x="214" y="41">U4-4</text>
<text x="235.9" y="41">XC4VFX12-FF668</text>
<text x="13.7" y="45.1">R164</text>
<text x="13.7" y="46.5">49.9</text>
<text x="13.7" y="47.9">1%</text>
<text x="37" y="45.1">U4-3</text>
<text x="61.7" y="45.1">XC4VFX12-FF668</text>
<text x="13.7" y="62.9">R165</text>
<text x="13.7" y="64.3">49.9</text>
<text x="13.7" y="65.7">1%</text>
<text x="37" y="141.1">U4-1</text>
<text x="60.4" y="141.1">XC4VFX12-FF668</text>
<text x="208.5" y="142.5">U4-2</text>
<text x="230.4" y="142.5">XC4VFX12-FF668</text>
</g>
<g font-size="1.2" fill="#f0f">
<text x="126.2" y="44">64</text>
<text x="145.4" y="51.6">16</text>
<text x="124.8" y="56.3">16</text>
<text x="128.9" y="54.9">16</text>
</g>
<g font-size="1.2" fill="#00f">
<text x="135.8" y="44">NC</text>
<text x="145.4" y="45.3">64</text>
<text x="149.5" y="56.3">16</text>
<text x="126.2" y="63.2">64</text>
<text x="135.8" y="64.6">NC</text>
<text x="145.4" y="65.9">64</text>
</g>
<g font-size="1.2" fill="#004000">
<text x="199.2" y="47.2">LIO_A15</text>
<text x="255.4" y="47.2">LIO_A25</text>
<text x="21.9" y="51.3">CLK_100</text>
<text x="25.5" y="52.7">PUSH3</text>
<text x="79.8" y="52.7">PUSH2</text>
<text x="199.2" y="48.5">LIO_A17</text>
<text x="199.2" y="51.3">LIO_A21</text>
<text x="199.2" y="52.7">LIO_A39</text>
<text x="199.7" y="49.9">LIO_A9</text>
<text x="255.4" y="52.7">LIO_A23</text>
<text x="255.4" y="51.3">LIO_A35</text>
<text x="255.4" y="48.5">LIO_A33</text>
<text x="255.4" y="49.9">LIO_A27</text>
<text x="21.1" y="59.5">PHY_RXC</text>
<text x="25.5" y="58.1">PUSH1</text>
<text x="25.5" y="56.8">PUSH4</text>
<text x="82.6" y="58.1">PHY_TXC</text>
<text x="82.6" y="55.4">DDR_CLK</text>
<text x="199.2" y="54">LIO_A29</text>
<text x="199.2" y="55.4">LIO_A13</text>
<text x="199.2" y="56.8">LIO_A11</text>
<text x="255.4" y="55.4">LIO_A19</text>
<text x="255.9" y="56.8">SAM_CLK</text>
<text x="255.9" y="54">CLK_SOCKET CLK</text>
<text x="82.6" y="60.9">PHY_CLK125</text>
<text x="18.9" y="147.3">PHY_RXD&lt;5&gt;</text>
<text x="20.3" y="148.7">PHY_RXDV</text>
<text x="81.2" y="147.3">LED2</text>
<text x="81.2" y="148.7">PHY_RXER</text>
<text x="192.6" y="148.7">CPU_TDO</text>
<text x="6.9" y="152.8">FPGA_CLKOUT</text>
<text x="10.7" y="154.2">SM_D0</text>
<text x="18.9" y="151.4">PHY_RXD&lt;6&gt;</text>
<text x="18.9" y="150.1">PHY_RXD&lt;7&gt;</text>
<text x="20.3" y="155.5">PHY_RXD&lt;3&gt;</text>
<text x="81.2" y="154.2">LED3</text>
<text x="81.2" y="152.8">LED4</text>
<text x="81.2" y="150.1">PHY_RXD&lt;1&gt;</text>
<text x="81.2" y="151.4">PHY_RXD&lt;0&gt;</text>
<text x="81.2" y="155.5">PHY_RXD&lt;4&gt;</text>
<text x="188.7" y="154.2">CPUJTAG_TRST</text>
<text x="192" y="150.1">CPU_TRST</text>
<text x="192.6" y="155.5">CPU_TMS</text>
<text x="251.3" y="152.8">CPUJTAG_HALT</text>
<text x="251.3" y="151.4">CPU_HALT</text>
<text x="23.9" y="156.9">LED1</text>
<text x="81.2" y="156.9">PHY_RXD&lt;2&gt;</text>
<text x="251.3" y="156.9">CPU_TCK</text>
<text x="251.3" y="158.3">CPU_TDI</text>
</g>
<g font-size="1.2" fill="#004080">
<text x="214.7" y="47.3">IO_L1P_GC_LC_4</text>
<text x="228.3" y="46.9" transform="rotate(-90 228.3 46.9)">VCCO_4</text>
<text x="229.6" y="46.9" transform="rotate(-90 229.6 46.9)">VCCO_4</text>
<text x="232.1" y="47.3">IO_L8N_GC_CC_LC_4</text>
<text x="37.7" y="51.4">IO_L1P_GC_CC_LC_3</text>
<text x="37.7" y="52.8">IO_L1N_GC_CC_LC_3</text>
<text x="54.1" y="51.1" transform="rotate(-90 54.1 51.1)">VCCO_3</text>
<text x="55.4" y="51.1" transform="rotate(-90 55.4 51.1)">VCCO_3</text>
<text x="61.7" y="51.4">IO_L8N_GC_LC_3</text>
<text x="61.8" y="52.8">IO_L8P_GC_LC_3</text>
<text x="214.7" y="48.7">IO_L1N_GC_LC_4</text>
<text x="214.7" y="50.1">IO_L2P_GC_LC_4</text>
<text x="214.7" y="51.4">IO_L2N_GC_LC_4</text>
<text x="214.7" y="52.8">IO_L3P_GC_LC_4</text>
<text x="231.3" y="51.4">IO_L7P_GC_VRN_LC_4</text>
<text x="231.3" y="50.1">IO_L7N_GC_VRP_LC_4</text>
<text x="232.2" y="48.7">IO_L8P_GC_CC_LC_4</text>
<text x="234.5" y="52.8">IO_L6N_GC_LC_4</text>
<text x="37.7" y="54.2">IO_L2P_GC_VRN_LC_3</text>
<text x="37.7" y="55.5">IO_L2N_GC_VRP_LC_3</text>
<text x="37.7" y="56.9">IO_L3P_GC_LC_3</text>
<text x="37.7" y="58.3">IO_L3N_GC_LC_3</text>
<text x="37.7" y="59.6">IO_L4P_GC_LC_3</text>
<text x="61.7" y="59.6">IO_L5N_GC_LC_3</text>
<text x="61.7" y="56.9">IO_L6N_GC_LC_3</text>
<text x="61.7" y="54.2">IO_L7N_GC_LC_3</text>
<text x="61.8" y="58.3">IO_L6P_GC_LC_3</text>
<text x="61.8" y="55.5">IO_L7P_GC_LC_3</text>
<text x="214.7" y="54.2">IO_L3N_GC_LC_4</text>
<text x="214.7" y="55.5">IO_L4P_GC_LC_4</text>
<text x="214.7" y="56.9">IO_L4N_GC_VREF_LC_4</text>
<text x="234.5" y="55.5">IO_L5N_GC_LC_4</text>
<text x="234.6" y="56.9">IO_L5P_GC_LC_4</text>
<text x="234.6" y="54.2">IO_L6P_GC_LC_4</text>
<text x="37.7" y="61">IO_L4N_GC_VREF_LC_3</text>
<text x="61.8" y="61">IO_L5P_GC_LC_3</text>
<text x="37.7" y="147.4">IO_L1P_D31_LC_1</text>
<text x="37.7" y="148.8">IO_L1N_D30_LC_1</text>
<text x="52.7" y="147.1" transform="rotate(-90 52.7 147.1)">VCCO_1</text>
<text x="54.1" y="147.1" transform="rotate(-90 54.1 147.1)">VCCO_1</text>
<text x="57.5" y="147.4">IO_L8N_D16_CC_LC_1</text>
<text x="57.6" y="148.8">IO_L8P_D17_CC_LC_1</text>
<text x="209.2" y="148.8">IO_L1P_D15_CC_LC_2</text>
<text x="225.5" y="148.4" transform="rotate(-90 225.5 148.4)">VCCO_2</text>
<text x="226.9" y="148.4" transform="rotate(-90 226.9 148.4)">VCCO_2</text>
<text x="230.7" y="148.8">IO_L8N_D0_LC_2</text>
<text x="37.7" y="150.2">IO_L2P_D29_LC_1</text>
<text x="37.7" y="151.6">IO_L2N_D28_LC_1</text>
<text x="37.7" y="152.9">IO_L3P_D27_LC_1</text>
<text x="37.7" y="154.3">IO_L3N_D26_LC_1</text>
<text x="37.7" y="155.7">IO_L4P_D25_LC_1</text>
<text x="59.9" y="155.7">IO_L5N_D22_LC_1</text>
<text x="59.9" y="152.9">IO_L6N_D20_LC_1</text>
<text x="59.9" y="150.2">IO_L7N_D18_LC_1</text>
<text x="60" y="154.3">IO_L6P_D21_LC_1</text>
<text x="60" y="151.6">IO_L7P_D19_LC_1</text>
<text x="209.2" y="150.2">IO_L1N_D14_CC_LC_2</text>
<text x="209.2" y="151.6">IO_L2P_D13_LC_2</text>
<text x="209.2" y="152.9">IO_L2N_D12_LC_2</text>
<text x="209.2" y="154.3">IO_L3P_D11_LC_2</text>
<text x="209.2" y="155.7">IO_L3N_D10_LC_2</text>
<text x="230.7" y="154.3">IO_L6N_D4_LC_2</text>
<text x="230.7" y="151.6">IO_L7N_D2_LC_2</text>
<text x="230.8" y="155.7">IO_L6P_D5_LC_2</text>
<text x="230.8" y="152.9">IO_L7P_D3_LC_2</text>
<text x="230.8" y="150.2">IO_L8P_D1_LC_2</text>
<text x="37.7" y="157">IO_L4N_D24_VREF_LC_1</text>
<text x="60" y="157">IO_L5P_D23_LC_1</text>
<text x="209.2" y="157">IO_L4P_D9_LC_2</text>
<text x="209.2" y="158.4">IO_L4N_D8_VREF_LC_2</text>
<text x="230.7" y="157">IO_L5N_D6_LC_2</text>
<text x="230.8" y="158.4">IO_L5P_D7_LC_2</text>
</g>
<g font-size="1.2" fill="#80ff00">
<text x="126.2" y="54.9">4</text>
<text x="130.3" y="59.1">2</text>
</g>
</svg>
